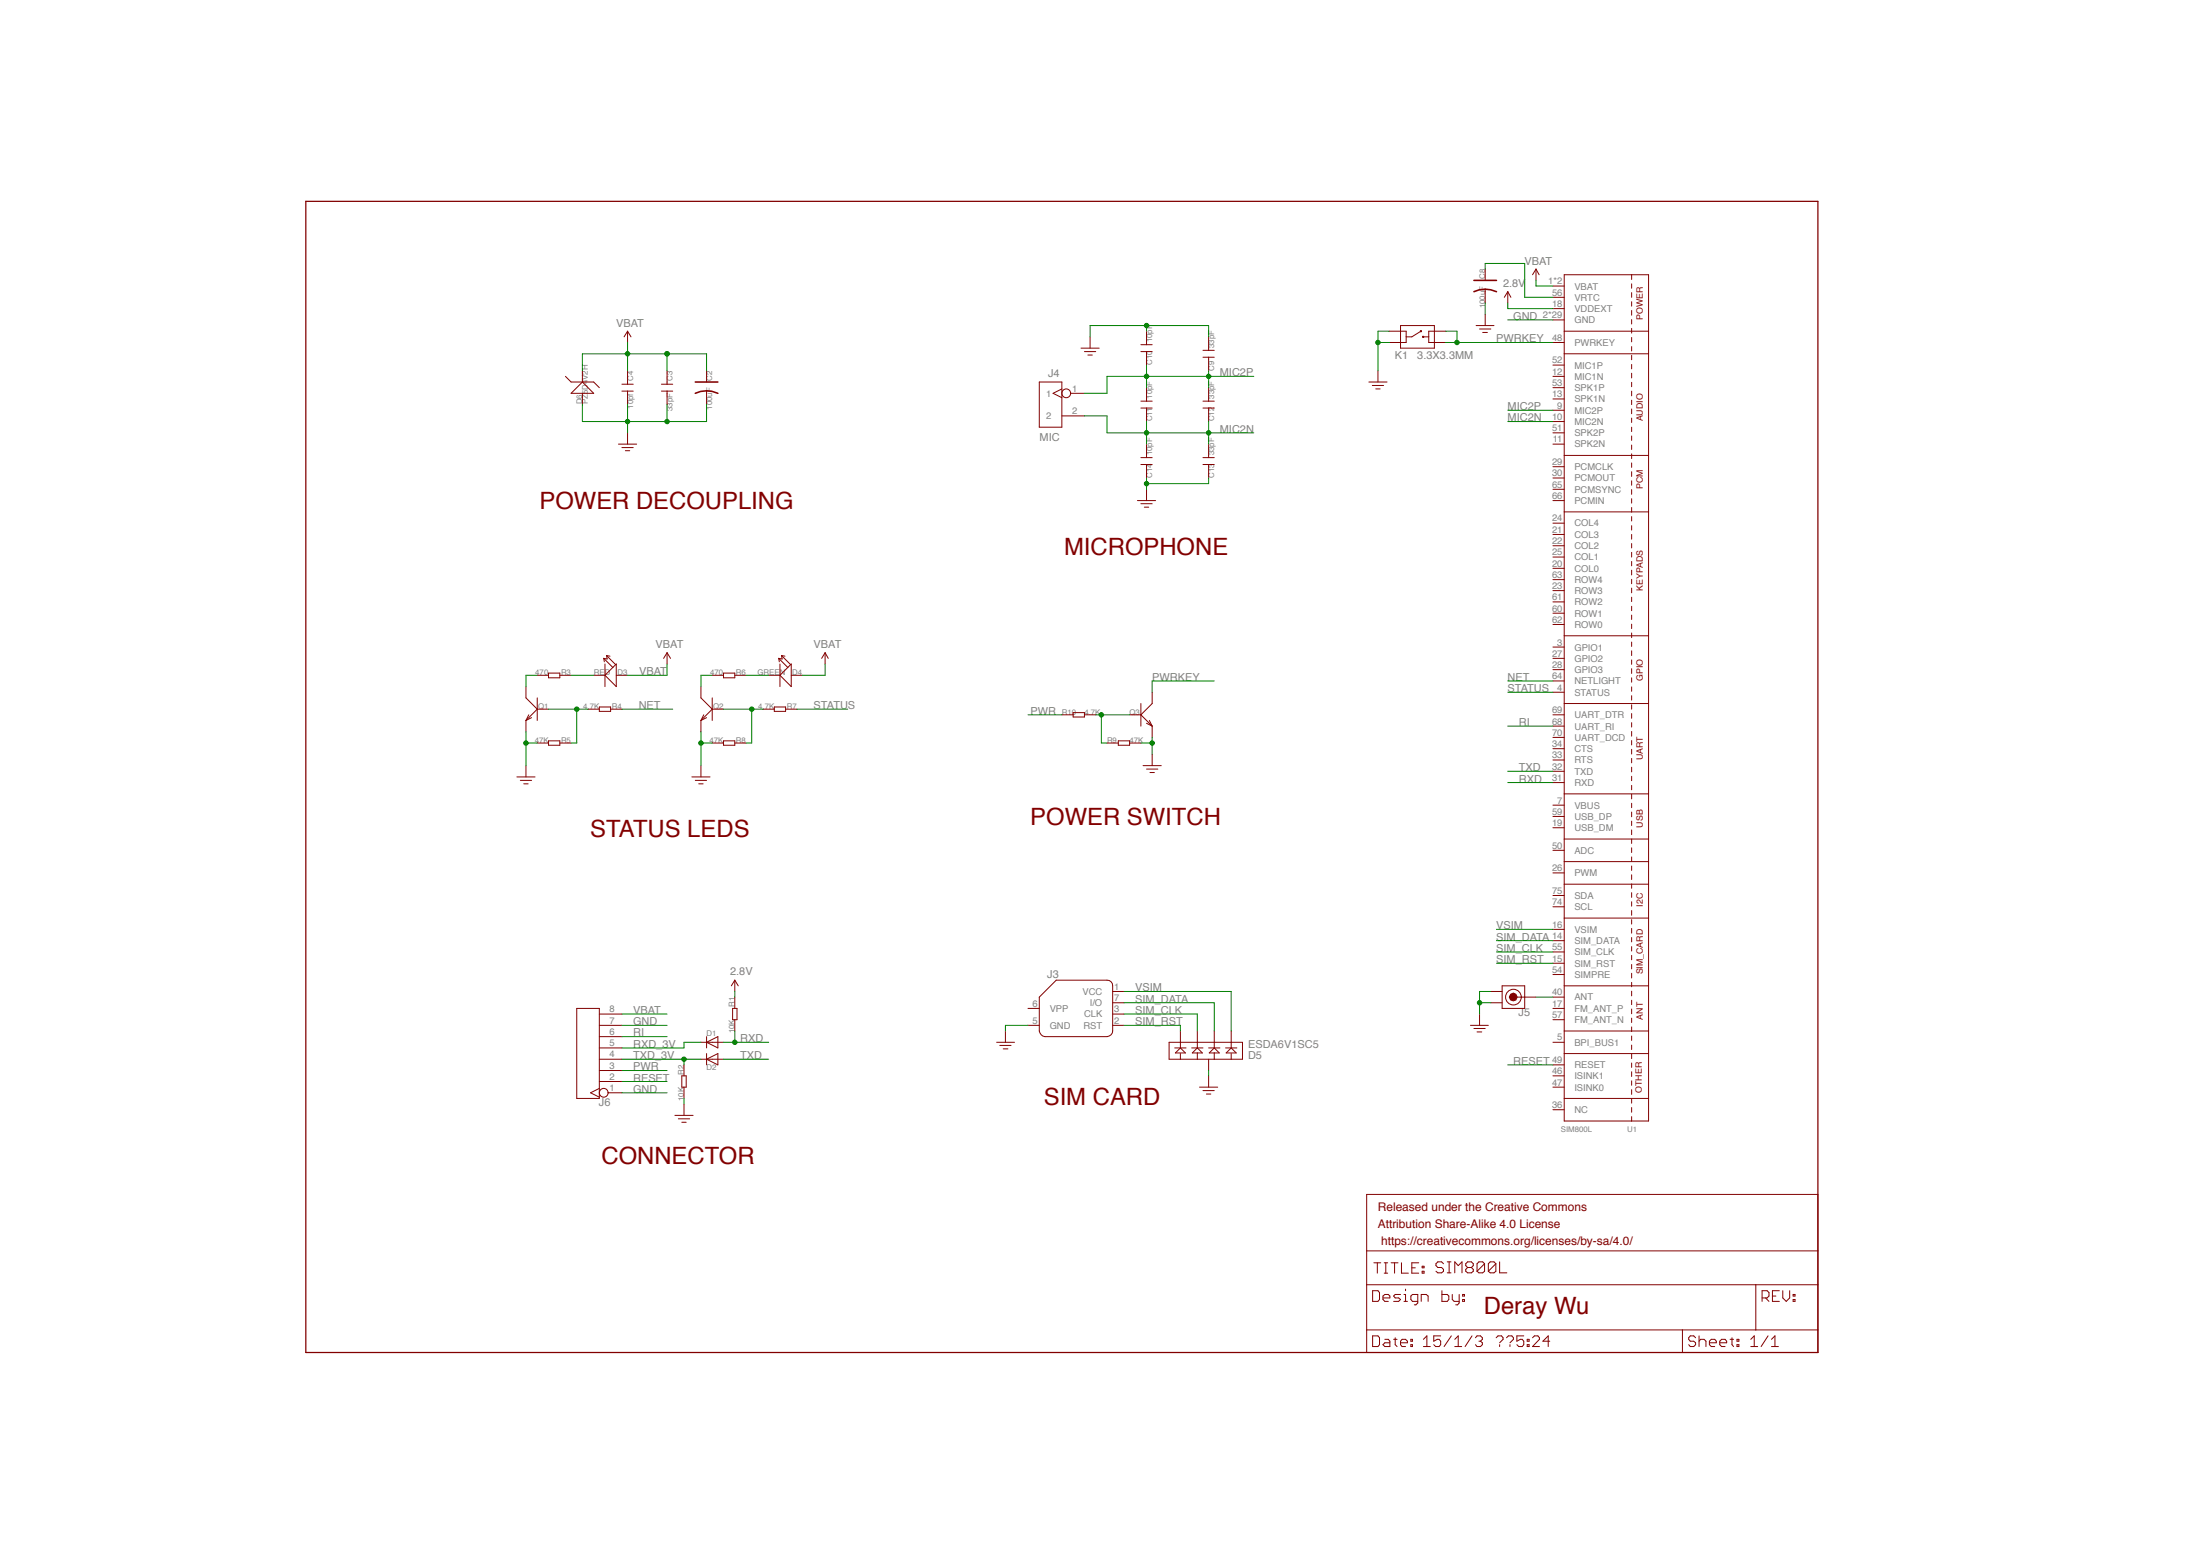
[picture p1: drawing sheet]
<svg xmlns="http://www.w3.org/2000/svg" width="297mm" height="210mm" viewBox="0 0 297 210" stroke-linecap="round" stroke-linejoin="round" font-family="sans-serif">
<path d="M41.3 27.2h204.1v155.3h-204.1z" fill="none" stroke="#820000" stroke-width=".17"/>
<g fill="none" stroke="#820000" stroke-width=".14">
<path d="M209.6 38.6h1.6M211.2 37.1h11.4v114.2h-11.4zM220.3 37.1v.6M220.3 38.3v.6M220.3 39.5v.6M84 51.9h1.5M84 52.8h1.5M84.7 50v1.9M84.7 52.8v1.8M89.3 51.9h1.5M89.3 52.8h1.5M90.1 50v1.9"/>
<path d="M90.1 52.8v1.8M95.4 50v1.6M95.4 52.7v1.9M187.5 46.2h1.6M187.5 44.7h1.6M189.1 43.9h4.5v3.1h-4.5zM191.8 44.7l-1.2 .8h-.8M192.1 45.5h.8M193.6 46.2h1.6M193.6 44.7h1.6M209.6 43.2h1.6M209.6 55.4h1.6"/>
<path d="M209.6 56.9h1.6M209.6 59.9h1.6M209.6 50.8h1.6M209.6 53.8h1.6M209.6 41.7h1.6M209.6 46.2h1.6M209.6 58.4h1.6M209.6 49.3h1.6M209.6 52.3h1.6M209.6 40.1h1.6M211.2 44.7h11.4M211.2 47.7h11.4"/>
<path d="M220.3 40.7v.6M220.3 41.9v.6M220.3 43.1v.6M220.3 44.3v.7M220.3 45.5v.6M220.3 46.8v.6M220.3 48v.6M220.3 49.2v.6M220.3 50.4v.6M220.3 51.6v.6M220.3 52.8v.6M220.3 54v.6"/>
<path d="M220.3 55.2v.6M220.3 56.4v.6M220.3 57.7v.5M220.3 58.8v.6M209.6 76.7h1.6M209.6 72.1h1.6M209.6 73.7h1.6M209.6 79.7h1.6M209.6 70.6h1.6M209.6 75.2h1.6M209.6 63h1.6M209.6 64.5h1.6"/>
<path d="M209.6 78.2h1.6M209.6 66h1.6M209.6 67.6h1.6M211.2 61.5h11.4M211.2 69.1h11.4M220.3 60.1v.6M220.3 61.3v.6M220.3 62.5v.6M220.3 63.7v.6M220.3 64.9v.6M220.3 66.1v.6M220.3 67.3v.6"/>
<path d="M220.3 68.5v.6M220.3 69.7v.6M220.3 70.9v.6M220.3 72.1v.7M220.3 73.4v.6M220.3 74.5v.7M220.3 75.8v.6M220.3 77v.6M220.3 78.2v.6M220.3 79.4v.6M71 92.7v1.5l1.5 1.5M71 97.2v1.6"/>
<path d="M71.4 96.5l-.4 .7M71.8 96.9l-.8 .3M72.5 91.1h1.6M72.5 95.7h1.6M72.5 94.2v3M72.5 95.7l-1.5 1.5M74.1 90.8h1.5v.7h-1.5zM74.1 100h1.5v.6h-1.5zM75.6 91.1h1.5M79.4 95.7h1.5M80.1 91.1h1.6M80.9 95.4h1.5v.6h-1.5z"/>
<path d="M81.5 88.9l1.2 1.2M81.5 88.9l.1 .4M81.7 91.1l1.5-1.5v3.1zM81.7 89.6v3.1M81.9 88.5l1.2 1.2M81.9 88.5l.4 .1M81.9 88.5l.1 .4h-.5M82.4 95.7h1.6M83.2 91.1h1.5M94.6 92.7v1.5l1.5 1.5M94.6 97.2v1.6M95 96.5l-.4 .7"/>
<path d="M95.4 96.9l-.8 .3M96.1 91.1h1.6M96.1 95.7h1.6M96.1 94.2v3M96.1 95.7l-1.5 1.5M97.7 90.8h1.5v.7h-1.5zM97.7 100h1.5v.6h-1.5zM99.2 91.1h1.5M103 95.7h1.5M103.8 91.1h1.5M104.5 95.4h1.6v.6h-1.6zM105.1 88.9l1.3 1.2"/>
<path d="M105.1 88.9l.1 .4M105.3 91.1l1.5-1.5v3.1zM105.3 89.6v3.1M105.5 88.5l1.2 1.2M105.5 88.5l.5 .1M105.5 88.5l.1 .4h-.5M106.1 95.7h1.5M106.8 91.1h1.5M209.6 87.3h1.6M209.6 93.4h1.6M209.6 88.9h1.6M209.6 90.4h1.6"/>
<path d="M209.6 82.8h1.6M209.6 81.2h1.6M209.6 84.3h1.6M209.6 91.9h1.6M209.6 98h1.6M209.6 96.5h1.6M209.6 99.5h1.6M211.2 85.8h11.4M211.2 95h11.4M220.3 80.6v.6M220.3 81.8v.6M220.3 83v.6"/>
<path d="M220.3 84.2v.6M220.3 85.4v.7M220.3 86.7v.5M220.3 87.8v.7M220.3 89.1v.6M220.3 90.3v.6M220.3 91.5v.6M220.3 92.7v.6M220.3 93.9v.6M220.3 95.1v.6M220.3 96.3v.6M220.3 97.5v.6"/>
<path d="M220.3 98.7v.7M220.3 99.9v.6M72.5 100.3h1.6M75.6 100.3h1.5M96.1 100.3h1.6M99.2 100.3h1.5M209.6 108.7h1.6M209.6 111.7h1.6M209.6 117.8h1.6M209.6 105.6h1.6M209.6 104.1h1.6M209.6 102.6h1.6"/>
<path d="M209.6 101h1.6M209.6 114.8h1.6M209.6 110.2h1.6M211.2 107.1h11.4M211.2 113.2h11.4M211.2 116.3h11.4M211.2 119.3h11.4M220.3 101.1v.7M220.3 102.4v.6M220.3 103.5v.7M220.3 104.8v.6M220.3 106v.6"/>
<path d="M220.3 107.2v.6M220.3 108.4v.6M220.3 109.6v.6M220.3 110.8v.6M220.3 112v.6M220.3 113.2v.6M220.3 114.4v.7M220.3 115.7v.5M220.3 116.9v.6M220.3 118.1v.6M220.3 119.3v.6M209.6 127h1.6"/>
<path d="M209.6 130h1.6M209.6 125.4h1.6M209.6 136.1h1.6M209.6 134.6h1.6M209.6 131.5h1.6M209.6 128.5h1.6M209.6 137.6h1.6M209.6 122.4h1.6M209.6 120.9h1.6M211.2 123.9h11.4M211.2 133.1h11.4M211.2 139.1h11.4"/>
<path d="M220.3 120.5v.6M220.3 121.7v.6M220.3 122.9v.6M220.3 124.1v.6M220.3 125.3v.6M220.3 126.5v.6M220.3 127.8v.6M220.3 128.9v.6M220.3 130.2v.6M220.3 131.4v.6M220.3 132.6v.6M220.3 133.8v.6"/>
<path d="M220.3 135v.6M220.3 136.2v.6M220.3 137.4v.6M220.3 138.6v.6M220.3 139.8v.6M209.6 140.7h1.6M209.6 149.8h1.6M209.6 145.2h1.6M209.6 146.7h1.6M209.6 143.7h1.6M211.2 142.2h11.4M211.2 148.2h11.4"/>
<path d="M220.3 141.1v.5M220.3 142.2v.7M220.3 143.5v.6M220.3 144.6v.7M220.3 145.9v.6M220.3 147.1v.6M220.3 148.3v.6M220.3 149.5v.6M220.3 150.7v.6"/>
</g>
<path d="M93.9 53.1a3.6 3.6 0 0 1 3 0M93.9 51.6h3" fill="none" stroke="#820000" stroke-width=".21"/>
<circle cx="191.8" cy="44.7" r=".08" fill="#820000"/>
<circle cx="191.8" cy="44.7" r=".08" fill="none" stroke="#820000" stroke-width=".14"/>
<circle cx="192.1" cy="45.5" r=".08" fill="#820000"/>
<g fill="none" stroke="#820000" stroke-width=".14">
<path d="M200.5 36.3v1.5M200.5 39v1.9M83.5 59.9h2.4M84.7 58.4v1.5M140.3 51.6h3.1v6.1h-3.1zM143.4 52.5l-1.2 .6 1.2 .6M143.4 56.1h3M144.5 53.1h1.9M145.9 47h2.5M146.4 47.5h1.5M146.9 47.9h.6M147.2 45.5v1.5"/>
<path d="M154 47.5h1.5M154 46.5h1.5M154 55.1h1.5M154 54.1h1.5M154.8 44.7v1.8M154.8 47.5v1.8M154.8 52.3v1.8M154.8 55.1v1.8M154.8 59.9v1.9M162.4 48.2h1.5M162.4 47.3h1.5M162.4 55.1h1.5"/>
<path d="M162.4 54.1h1.5M163.2 45.5v1.8M163.2 48.2v1.8M163.2 52.3v1.8M163.2 55.1v1.8M163.2 59.9v1.9M184.8 51.6h2.5M185.3 52h1.5M185.7 52.5h.6M186 50v1.6M189.1 44.7h.7v1.5h-.7M193.6 44.7h-.7v1.5h.7"/>
<path d="M199.3 43.9h2.4M199.7 44.4h1.6M200.2 44.9h.6M200.5 42.4v1.5M84 60.4h1.5M84.4 60.8h.6M153.6 67.6h2.4M154 62.7h1.5M154 61.8h1.5M154 68h1.5M154.5 68.4h.6M154.8 62.7v1.8"/>
<path d="M154.8 66v1.6M162.4 62.7h1.5M162.4 61.8h1.5M163.2 62.7v1.8M143.4 96.5h1.5M144.9 96.2h1.5v.6h-1.5zM146.4 96.5h1.5M151 100h1.5v.6h-1.5zM152.5 96.5h1.5M154 95v3M154 96.5l1.5 1.5M154.8 97.6l.7 .4"/>
<path d="M155.2 97.2l.3 .8M155.5 93.4v1.6l-1.5 1.5M155.5 98v1.5M69.8 104.9h2.4M70.2 105.3h1.6M70.7 105.8h.6M71 103.3v1.6M93.4 104.9h2.5M93.9 105.3h1.5M94.3 105.8h.6M94.6 103.3v1.6M149.4 100.3h1.6"/>
<path d="M152.5 100.3h1.5M154.3 103.3h2.5M154.8 103.8h1.5M155.2 104.3h.6M155.5 101.8v1.5M135.7 139.1v1.6M138.8 138.4h1.5M138.8 136.1h1.5M142.6 132.3h6.8a.73 .73 0 0 1 .8 .8v6a.8 .8 0 0 1-.8 .8h-8.3a.9 .9 0 0 1-.8-.8v-4.5zM150.2 133.8h1.5M150.2 138.4h1.5M150.2 136.9h1.5"/>
<path d="M150.2 135.3h1.5M159.4 139.1v2.3M161.6 139.1v2.3M163.9 139.1v2.3M166.2 139.1v2.3M198.5 138.4h2.4M199 138.8h1.5M199.4 139.3h.6M199.7 136.9v1.5M201.3 133.8h1.5M201.3 135.3h1.5M207.4 134.6h-1.6v-1.5h-3v3h3"/>
<path d="M134.5 140.7h2.5M135 141.1h1.5M135.4 141.6h.7M157.8 140.7h9.9v2.3h-9.9zM158.6 141.4h1.5M158.7 142.1l.7-.7 .6 .7zM159.4 142.2v.8M160.9 141.4h1.5M161 142.1l.6-.7 .7 .7zM161.6 142.1v.9M161.9 146.7h2.5M162.4 147.2h1.5"/>
<path d="M162.9 147.7h.6M163.2 143v1.5M163.2 145.2v1.5M163.2 141.4h1.5M163.2 142.1l.7-.7 .7 .7zM163.9 142.1v.9M165.4 141.4h1.6M165.5 142.1l.7-.7 .7 .7zM166.2 142.2v.8"/>
<circle cx="143.9" cy="53.1" r=".59"/>
<circle cx="192.1" cy="45.5" r=".08"/>
<circle cx="204.3" cy="134.6" r="1.06"/>
</g>
<path d="M199 39.4a3.6 3.6 0 0 1 3 0M199 37.8h3" fill="none" stroke="#820000" stroke-width=".21"/>
<circle cx="204.3" cy="134.5" r=".53" fill="#820000"/>
<g fill="none" stroke="#820000" stroke-width=".14">
<path d="M203.5 39.4l.5 .7M203.5 39.4l-.4 .7M203.5 39.4v1.5M207.4 36.3l.4 .8M207.4 36.3l-.5 .8M207.4 36.3v1.5M76.3 50.8l.8 .8h3l.8 .7M77.1 53.1l1.5-1.5 1.5 1.5zM78.6 50v1.6M78.6 53.1v1.5M84.7 44.7l.5 .8M84.7 44.7l-.4 .8"/>
<path d="M84.7 44.7v1.5M90.1 88.1l.4 .8M90.1 88.1l-.5 .8M90.1 88.1v1.5M111.4 88.1l.4 .8M111.4 88.1l-.5 .8M111.4 88.1v1.5M77.9 136.1h3v12.1h-3zM80.9 139.9h3.1M80.9 138.4h3.1M80.9 136.9h3.1M95.4 139.9v1.5"/>
<path d="M98.9 136.1h.6v1.5h-.6zM99.2 132.3l.5 .8M99.2 132.3l-.5 .8M99.2 132.3v1.5M99.2 134.6v1.5M99.2 137.6v1.5M204.3 134.6h1.5v1.5M80.9 146h3.1M80.9 144.5h3.1M80.9 143h3.1M80.9 141.4h3.1M80.9 146.9l-1.2 .6 1.2 .6"/>
<path d="M82.1 147.5h1.9M91.1 150.5h2.5M91.6 151h1.5M92 151.5h.6M92 145.2h.6v1.5h-.6zM92.3 143.7v1.5M92.3 146.7v1.5M92.3 149v1.5M94.6 143h3.1M94.6 140.7h3.1M95.4 140.7l1.5-.8v1.5zM95.4 142.2v1.5"/>
<path d="M95.4 143l1.5-.8v1.5zM184.5 161.2h60.9v21.3h-60.9zM184.5 173.4h60.9M184.5 179.5h60.9M184.5 168.8h60.9M185.3 174.2h.7l.2 .3v.9l-.2 .2h-.7zM185.5 170.4h.9M185.9 170.4v1.4M186.7 175.2h.9v-.3l-.2-.2h-.4l-.3 .2v.5l.3 .2h.4M186.9 170.4h.4M186.9 171.8h.4M187.1 170.4v1.4"/>
<path d="M187.8 170.4h.9M188.3 170.4v1.4M189.1 174.7h-.7l-.3 .2 .3 .3h.4l.3 .2-.3 .2h-.7M189.2 170.4v1.4h.9M189.5 175.6h.5M189.5 174.7h.2v.9M189.7 174v.2M190.6 171.1h.5M191.4 175.6h-.7l-.2-.2v-.5l.2-.2h.7v1.1l-.3 .3h-.2M191.5 170.4h-.9v1.4h.9M191.9 175.6v-.9h.6l.3 .2v.7M192 171.6h.2v.2h-.2z"/>
<path d="M192 170.9h.2v.2h-.2zM194.7 174.2v1.4h.7l.2-.2v-.5l-.2-.2h-.7M194.9 170.6l-.3-.3h-.5l-.2 .3v.2l.2 .3h.5l.3 .2v.3l-.3 .2h-.5l-.2-.2M195.4 170.3h.5M195.4 171.8h.5M195.6 170.3v1.5M196.1 174.7v.7l.2 .2h.7M196.4 171.8v-1.5l.5 .5 .5-.5v1.5M197 174.7v1.1l-.2 .3h-.3M197.5 175.4h.2v.2h-.2zM197.5 174.7h.2v.2h-.2zM198.1 171.1l-.2-.3v-.2l.2-.3h.5l.3 .3v.2l-.3 .3"/>
<path d="M198.1 171.1h.5M198.1 171.1l-.2 .2v.3l.2 .2h.5l.3-.2v-.3l-.3-.2M200.4 170.6l-.2-.3h-.5l-.3 .3v1M200.4 170.6v1l-.2 .2h-.5l-.3-.2M200.4 170.6l-1 1M201.9 170.6l-.2-.3h-.5l-.3 .3v1M201.9 170.6v1l-.2 .2h-.5l-.3-.2M201.9 170.6l-1 1M202.4 170.3v1.5h1M227.1 179.5v3M237 173.4v6.1M237.9 175.2h.7l.2-.3v-.4l-.2-.3h-.7v1.4"/>
<path d="M238.3 175.2l.5 .4M239.3 174.9h.4M240.2 174.2h-.9v1.4h.9M240.7 174.2v1l.4 .4 .5-.4v-1M242.1 175.4h.2v.2h-.2zM242.1 174.7h.2v.2h-.2zM185.3 180.3h.7l.2 .2v1l-.2 .2h-.7zM187 180.8h.4l.2 .2v.7h-.6l-.3-.2 .3-.3h.6M188.1 180.8h.5M188.4 180.5v1l.2 .2M189.1 181.2h.9v-.2l-.3-.2h-.4l-.2 .2v.5l.2 .2h.4M190.5 181.5h.2v.2h-.2z"/>
<path d="M190.5 180.8h.2v.2h-.2zM192.2 181.7h.9M192.2 180.8l.4-.5v1.4M194.5 180.3h-.9v.7l.4-.2h.3l.2 .2v.5l-.2 .2h-.5l-.2-.2M195.9 180.3l-.9 1.4M196.4 181.7h.9M196.4 180.8l.5-.5v1.4M198.7 180.3l-.9 1.4M199.2 180.5l.2-.2h.5l.2 .2v.3l-.2 .2M199.7 181h.2M199.9 181l.2 .2v.3l-.2 .2h-.5l-.2-.2M202 180.5l.2-.2h.5l.2 .2v.3l-.5 .4"/>
<path d="M202.4 181.5v.2M203.4 180.5l.2-.2h.5l.2 .2v.3l-.5 .4M203.8 181.5v.2M205.7 180.3h-.9v.7l.4-.2h.3l.2 .2v.5l-.2 .2h-.5l-.2-.2M206.2 181.5h.2v.2h-.2zM206.2 180.8h.2v.2h-.2zM206.9 180.5l.2-.2h.5l.2 .2v.3l-.9 .9h.9M209.2 181h-.9l.7-.7v1.4M228.9 180.5l-.2-.2h-.5l-.2 .2v.3l.2 .2h.5l.2 .2v.3l-.2 .2h-.5l-.2-.2M229.4 181l.2-.2h.4l.3 .2v.7M229.4 180.3v1.4M230.8 181.2h.9v-.2l-.2-.2h-.5l-.2 .2v.5l.2 .2h.5"/>
<path d="M232.2 181.2h.9v-.2l-.2-.2h-.5l-.2 .2v.5l.2 .2h.5M233.6 180.8h.4M233.8 180.5v1l.2 .2M234.5 181.5h.2v.2h-.2zM234.5 180.8h.2v.2h-.2zM236.4 181.7h.9M236.4 180.8l.4-.5v1.4M238.7 180.3l-.9 1.4M239.2 181.7h.9M239.2 180.8l.4-.5v1.4"/>
<circle cx="204.3" cy="134.6" r=".53"/>
<circle cx="81.5" cy="147.5" r=".59"/>
</g>
<path d="M71 98.8v4.5M71 100.3h1.5" fill="none" stroke="#008100" stroke-width=".14"/>
<circle cx="71" cy="100.3" r=".3" fill="#008100"/>
<g fill="none" stroke="#008100" stroke-width=".14">
<path d="M94.6 98.8v4.5M94.6 100.3h1.5"/>
<circle cx="71" cy="100.3" r=".3"/>
</g>
<circle cx="94.6" cy="100.3" r=".3" fill="#008100"/>
<g fill="none" stroke="#008100" stroke-width=".14">
<path d="M155.5 99.5v.8h-1.5M138.8 138.4h-3.1v.7M163.2 144.5v.7"/>
<circle cx="94.6" cy="100.3" r=".3"/>
</g>
<circle cx="155.5" cy="100.3" r=".3" fill="#008100"/>
<g fill="none" stroke="#008100" stroke-width=".14">
<path d="M200.5 40.9v1.5M154.8 64.5v1.5M163.2 64.5v.8h-8.4M155.5 100.3v1.5"/>
<circle cx="155.5" cy="100.3" r=".3"/>
</g>
<circle cx="154.8" cy="65.3" r=".3" fill="#008100"/>
<g fill="none" stroke="#008100" stroke-width=".14">
<path d="M147.2 45.5v-1.6h16v1.6M154.8 43.9v.8"/>
<circle cx="154.8" cy="65.3" r=".3"/>
</g>
<circle cx="154.8" cy="43.9" r=".3" fill="#008100"/>
<g fill="none" stroke="#008100" stroke-width=".14">
<path d="M199.7 135.3h1.6M201.3 133.8h-1.6v3.1"/>
<circle cx="154.8" cy="43.9" r=".3"/>
</g>
<circle cx="199.7" cy="135.3" r=".3" fill="#008100"/>
<g fill="none" stroke="#008100" stroke-width=".14">
<path d="M186 46.2h1.5M187.5 44.7h-1.5v5.3"/>
<circle cx="199.7" cy="135.3" r=".3"/>
</g>
<circle cx="186" cy="46.2" r=".3" fill="#008100"/>
<g fill="none" stroke="#008100" stroke-width=".14">
<path d="M84.7 54.6v2.3h10.7v-2.3M90.1 54.6v2.3"/>
<circle cx="186" cy="46.2" r=".3"/>
</g>
<circle cx="90" cy="56.9" r=".3" fill="#008100"/>
<circle cx="90.1" cy="56.9" r=".3" fill="none" stroke="#008100" stroke-width=".14"/>
<circle cx="84.7" cy="56.9" r=".3" fill="#008100"/>
<g fill="none" stroke="#008100" stroke-width=".14">
<path d="M78.6 54.6v2.3h6.1v1.5M203.5 43.2h6.1M72.5 91.1h-1.5v1.6M74.1 95.7h5.3M77.9 95.7v4.6h-.8M84 138.4h6.1M84 147.5h6.1M92.3 148.2v.8"/>
<circle cx="84.7" cy="56.9" r=".3"/>
</g>
<circle cx="77.9" cy="95.7" r=".3" fill="#008100"/>
<g fill="none" stroke="#008100" stroke-width=".14">
<path d="M96.1 91.1h-1.5v1.6M97.7 95.7h5.3M101.5 95.7v4.6h-.8"/>
<circle cx="77.9" cy="95.7" r=".3"/>
</g>
<circle cx="101.5" cy="95.7" r=".3" fill="#008100"/>
<g fill="none" stroke="#008100" stroke-width=".14">
<path d="M77.1 91.1h3M84 95.7h6.8M100.7 91.1h3.1M147.9 96.5h4.6M148.7 96.5v3.8h.7M203.5 91.9h6.1"/>
<circle cx="101.5" cy="95.7" r=".3"/>
</g>
<circle cx="148.7" cy="96.5" r=".3" fill="#008100"/>
<g fill="none" stroke="#008100" stroke-width=".14">
<path d="M84.7 50v-2.3h10.7v2.3M90.1 47.7v2.3M90.1 89.6v1.5h-5.4M111.4 89.6v1.5h-3.1M138.8 96.5h4.6M84 136.9h6.1M84 144.5h6.1"/>
<circle cx="148.7" cy="96.5" r=".3"/>
</g>
<circle cx="90" cy="47.7" r=".3" fill="#008100"/>
<g fill="none" stroke="#008100" stroke-width=".14">
<path d="M84.7 47.7h-6.1v2.3"/>
<circle cx="90.1" cy="47.7" r=".3"/>
</g>
<circle cx="84.7" cy="47.7" r=".3" fill="#008100"/>
<circle cx="84.7" cy="47.7" r=".3" fill="none" stroke="#008100" stroke-width=".14"/>
<circle cx="90" cy="47.7" r=".3" fill="#008100"/>
<g fill="none" stroke="#008100" stroke-width=".14">
<path d="M200.5 36.3v-.7h5.3v4.5h3.8M207.4 37.8v.8h2.2M84.7 46.2v1.5M149.4 50.8h13.8M154.8 49.3v3M163.2 50v2.3M203.5 55.4h6.1M107.6 95.7h6.8M203.5 98h6.1M203.5 93.4h6.1M84 139.9h6.1M151.7 133.8h14.5v5.3"/>
<path d="M151.7 135.3h12.2v3.8M151.7 136.9h9.9v2.2M151.7 138.4h7.7v.7M202 125.4h7.6M202 127h7.6M202 128.5h7.6M202 130h7.6M207.4 134.6h2.2M84 146h6.1M203.5 143.7h6.1"/>
<circle cx="90.1" cy="47.7" r=".3"/>
</g>
<circle cx="154.8" cy="50.8" r=".3" fill="#008100"/>
<circle cx="154.8" cy="50.8" r=".3" fill="none" stroke="#008100" stroke-width=".14"/>
<circle cx="163.2" cy="50.8" r=".3" fill="#008100"/>
<g fill="none" stroke="#008100" stroke-width=".14">
<path d="M149.4 50.8v2.3h-3M149.4 58.4h13.8M154.8 56.9v3M163.2 50.8h6.1M163.2 56.9v3M203.5 56.9h6.1"/>
<circle cx="163.2" cy="50.8" r=".3"/>
</g>
<circle cx="163.2" cy="58.4" r=".3" fill="#008100"/>
<circle cx="163.2" cy="58.4" r=".3" fill="none" stroke="#008100" stroke-width=".14"/>
<circle cx="154.8" cy="58.4" r=".3" fill="#008100"/>
<g fill="none" stroke="#008100" stroke-width=".14">
<path d="M146.4 56.1h3v2.3M163.2 58.4h6.1M195.2 44.7h1.5v1.5M195.2 46.2h14.4"/>
<circle cx="154.8" cy="58.4" r=".3"/>
</g>
<circle cx="196.7" cy="46.2" r=".3" fill="#008100"/>
<g fill="none" stroke="#008100" stroke-width=".14">
<path d="M163.9 91.9h-8.4v1.5M99.2 139.1v1.6M97.7 140.7h6.1"/>
<circle cx="196.7" cy="46.2" r=".3"/>
</g>
<circle cx="99.2" cy="140.7" r=".3" fill="#008100"/>
<g fill="none" stroke="#008100" stroke-width=".14">
<path d="M203.5 40.9v.8h6.1M203.5 105.6h6.1M203.5 104.1h6.1M99.2 133.8v.8M84 143h10.6M92.3 143v.7M94.6 140.7h-2.3v.7h-8.3M97.7 143h6.1"/>
<circle cx="99.2" cy="140.7" r=".3"/>
</g>
<circle cx="92.3" cy="142.9" r=".3" fill="#008100"/>
<circle cx="92.3" cy="143" r=".3" fill="none" stroke="#008100" stroke-width=".14"/>
<g font-size="3.2" fill="#820000">
<text x="72.8" y="68.8">POWER DECOUPLING</text>
<text x="143.7" y="74.8">MICROPHONE</text>
<text x="79.7" y="112.9">STATUS LEDS</text>
<text x="139.1" y="111.4">POWER SWITCH</text>
<text x="140.9" y="149.2">SIM CARD</text>
<text x="81.2" y="157.1">CONNECTOR</text>
<text x="200.3" y="177.3">Deray Wu</text>
</g>
<g font-size="1.6" fill="#820000">
<text x="186" y="163.5">Released under the Creative Commons</text>
<text x="186" y="165.8">Attribution Share-Alike 4.0 License</text>
<text x="186.5" y="168.1">https://creativecommons.org/licenses/by-sa/4.0/</text>
</g>
<g font-size="1.5" fill="#808080">
<text x="205.8" y="35.7">VBAT</text>
<text x="202.9" y="38.8">2.8V</text>
<text x="83.2" y="44.1">VBAT</text>
<text x="202" y="46.2">PWRKEY</text>
<text x="204.3" y="43.2">GND</text>
<text x="141.5" y="50.9">J4</text>
<text x="164.7" y="50.8">MIC2P</text>
<text x="188.3" y="48.5">K1</text>
<text x="191.3" y="48.5">3.3X3.3MM</text>
<text x="140.3" y="59.5">MIC</text>
<text x="164.7" y="58.4">MIC2N</text>
<text x="203.5" y="55.4">MIC2P</text>
<text x="203.5" y="56.9">MIC2N</text>
<text x="88.5" y="87.5">VBAT</text>
<text x="109.8" y="87.5">VBAT</text>
<text x="86.2" y="95.7">NET</text>
<text x="86.3" y="91.1">VBAT</text>
<text x="109.8" y="95.7">STATUS</text>
<text x="155.5" y="91.9">PWRKEY</text>
<text x="203.5" y="91.9">NET</text>
<text x="203.5" y="93.4">STATUS</text>
<text x="139.1" y="96.5">PWR</text>
<text x="205" y="98">RI</text>
<text x="205" y="105.6">RXD</text>
<text x="205" y="104.1">TXD</text>
<text x="202" y="125.4">VSIM</text>
<text x="98.6" y="131.7">2.8V</text>
<text x="141.4" y="132">J3</text>
<text x="202" y="126.9">SIM_DATA</text>
<text x="202" y="128.5">SIM_CLK</text>
<text x="202" y="130">SIM_RST</text>
<text x="85.5" y="136.8">VBAT</text>
<text x="153.3" y="133.8">VSIM</text>
<text x="153.3" y="135.3">SIM_DATA</text>
<text x="153.3" y="136.8">SIM_CLK</text>
<text x="205" y="137.1">J5</text>
<text x="85.5" y="138.4">GND</text>
<text x="85.5" y="139.9">RI</text>
<text x="85.5" y="141.4">RXD_3V</text>
<text x="85.5" y="142.9">TXD_3V</text>
<text x="99.9" y="140.6">RXD</text>
<text x="99.9" y="142.9">TXD</text>
<text x="153.3" y="138.4">SIM_RST</text>
<text x="168.5" y="141.4">ESDA6V1SC5</text>
<text x="168.5" y="142.9">D5</text>
<text x="204.3" y="143.7">RESET</text>
<text x="80.9" y="149.3">J6</text>
<text x="85.5" y="147.5">GND</text>
<text x="85.5" y="144.4">PWR</text>
<text x="85.5" y="146">RESET</text>
</g>
<g font-size="1.3" fill="#808080">
<text x="209" y="38.4">1*2</text>
<text x="209.5" y="41.4">18</text>
<text x="209.5" y="39.9">56</text>
<text x="212.5" y="39.1">VBAT</text>
<text x="212.5" y="40.6">VRTC</text>
<text x="208.3" y="43">2*29</text>
<text x="209.5" y="46">48</text>
<text x="212.5" y="43.6">GND</text>
<text x="212.5" y="42.1">VDDEXT</text>
<text x="212.5" y="46.7">PWRKEY</text>
<text x="141.2" y="53.5">1</text>
<text x="144.8" y="52.9">1</text>
<text x="209.5" y="50.6">12</text>
<text x="209.5" y="53.6">13</text>
<text x="209.5" y="49">52</text>
<text x="209.5" y="52.1">53</text>
<text x="212.5" y="51.3">MIC1N</text>
<text x="212.5" y="49.7">MIC1P</text>
<text x="212.5" y="52.8">SPK1P</text>
<text x="141.2" y="56.6">2</text>
<text x="144.8" y="55.9">2</text>
<text x="209.5" y="56.7">10</text>
<text x="209.5" y="58.2">51</text>
<text x="209.6" y="59.7">11</text>
<text x="210.2" y="55.1">9</text>
<text x="212.5" y="55.8">MIC2P</text>
<text x="212.5" y="57.3">MIC2N</text>
<text x="212.5" y="54.3">SPK1N</text>
<text x="212.5" y="58.9">SPK2P</text>
<text x="209.5" y="62.8">29</text>
<text x="209.5" y="64.3">30</text>
<text x="209.5" y="65.8">65</text>
<text x="212.5" y="60.4">SPK2N</text>
<text x="212.5" y="63.4">PCMCLK</text>
<text x="212.5" y="65">PCMOUT</text>
<text x="209.5" y="71.9">21</text>
<text x="209.5" y="70.4">24</text>
<text x="209.5" y="67.3">66</text>
<text x="212.5" y="71.1">COL4</text>
<text x="212.5" y="66.5">PCMSYNC</text>
<text x="212.5" y="68">PCMIN</text>
<text x="209.5" y="76.5">20</text>
<text x="209.5" y="73.4">22</text>
<text x="209.5" y="74.9">25</text>
<text x="209.5" y="78">63</text>
<text x="212.5" y="77.1">COL0</text>
<text x="212.5" y="72.6">COL3</text>
<text x="212.5" y="74.1">COL2</text>
<text x="212.5" y="75.6">COL1</text>
<text x="209.5" y="79.5">23</text>
<text x="209.5" y="82.6">60</text>
<text x="209.5" y="81">61</text>
<text x="212.5" y="80.2">ROW3</text>
<text x="212.5" y="83.2">ROW1</text>
<text x="212.5" y="81.7">ROW2</text>
<text x="212.5" y="78.7">ROW4</text>
<text x="209.5" y="88.6">27</text>
<text x="209.5" y="84.1">62</text>
<text x="210.2" y="87.1">3</text>
<text x="212.5" y="87.8">GPIO1</text>
<text x="212.5" y="89.3">GPIO2</text>
<text x="212.5" y="84.8">ROW0</text>
<text x="209.5" y="90.2">28</text>
<text x="209.5" y="91.7">64</text>
<text x="210.2" y="93.2">4</text>
<text x="212.5" y="93.9">STATUS</text>
<text x="212.5" y="90.9">GPIO3</text>
<text x="212.5" y="92.4">NETLIGHT</text>
<text x="209.5" y="100.8">34</text>
<text x="209.5" y="97.8">68</text>
<text x="209.5" y="96.3">69</text>
<text x="209.5" y="99.3">70</text>
<text x="212.5" y="101.5">CTS</text>
<text x="212.5" y="98.5">UART_RI</text>
<text x="212.5" y="96.9">UART_DTR</text>
<text x="212.5" y="100">UART_DCD</text>
<text x="209.5" y="105.4">31</text>
<text x="209.5" y="103.9">32</text>
<text x="209.5" y="102.4">33</text>
<text x="212.5" y="106.1">RXD</text>
<text x="212.5" y="104.6">TXD</text>
<text x="212.5" y="103">RTS</text>
<text x="209.5" y="111.5">19</text>
<text x="209.5" y="110">59</text>
<text x="210.2" y="108.4">7</text>
<text x="212.5" y="109.1">VBUS</text>
<text x="212.5" y="112.2">USB_DM</text>
<text x="212.5" y="110.7">USB_DP</text>
<text x="209.5" y="117.6">26</text>
<text x="209.5" y="114.5">50</text>
<text x="212.5" y="118.3">PWM</text>
<text x="212.5" y="115.2">ADC</text>
<text x="209.5" y="125.2">16</text>
<text x="209.5" y="122.2">74</text>
<text x="209.5" y="120.6">75</text>
<text x="212.5" y="125.9">VSIM</text>
<text x="212.5" y="122.8">SCL</text>
<text x="212.5" y="121.3">SDA</text>
<text x="209.5" y="126.7">14</text>
<text x="209.5" y="129.8">15</text>
<text x="209.5" y="131.3">54</text>
<text x="209.5" y="128.2">55</text>
<text x="212.5" y="127.4">SIM_DATA</text>
<text x="212.5" y="130.5">SIM_RST</text>
<text x="212.5" y="132">SIMPRE</text>
<text x="212.5" y="128.9">SIM_CLK</text>
<text x="82.3" y="136.6">8</text>
<text x="139.4" y="135.9">6</text>
<text x="141.7" y="136.5">VPP</text>
<text x="146.1" y="134.3">VCC</text>
<text x="146.4" y="137.3">CLK</text>
<text x="147.1" y="135.8">I/O</text>
<text x="150.4" y="133.6">1</text>
<text x="150.4" y="136.6">3</text>
<text x="150.4" y="135.1">7</text>
<text x="209.5" y="135.9">17</text>
<text x="209.5" y="134.3">40</text>
<text x="209.5" y="137.4">57</text>
<text x="212.5" y="136.5">FM_ANT_P</text>
<text x="212.5" y="135">ANT</text>
<text x="82.3" y="142.7">4</text>
<text x="82.3" y="141.2">5</text>
<text x="82.3" y="139.7">6</text>
<text x="82.3" y="138.1">7</text>
<text x="139.4" y="138.1">5</text>
<text x="141.7" y="138.8">GND</text>
<text x="146.3" y="138.8">RST</text>
<text x="150.4" y="138.1">2</text>
<text x="209.5" y="143.5">49</text>
<text x="210.2" y="140.4">5</text>
<text x="212.5" y="141.1">BPI_BUS1</text>
<text x="212.5" y="138.1">FM_ANT_N</text>
<text x="82.3" y="145.8">2</text>
<text x="82.3" y="144.2">3</text>
<text x="82.3" y="147.3">1</text>
<text x="209.5" y="149.6">36</text>
<text x="209.5" y="145">46</text>
<text x="209.5" y="146.5">47</text>
<text x="212.5" y="145.7">ISINK1</text>
<text x="212.5" y="147.2">ISINK0</text>
<text x="212.5" y="144.2">RESET</text>
<text x="212.5" y="150.3">NC</text>
</g>
<g font-size="1.2" fill="#820000">
<text x="221.8" y="43.2" transform="rotate(-90 221.8 43.2)">POWER</text>
<text x="221.8" y="56.9" transform="rotate(-90 221.8 56.9)">AUDIO</text>
<text x="221.8" y="66" transform="rotate(-90 221.8 66)">PCM</text>
<text x="221.8" y="79.7" transform="rotate(-90 221.8 79.7)">KEYPADS</text>
<text x="221.8" y="91.9" transform="rotate(-90 221.8 91.9)">GPIO</text>
<text x="221.8" y="102.6" transform="rotate(-90 221.8 102.6)">UART</text>
<text x="221.8" y="111.7" transform="rotate(-90 221.8 111.7)">USB</text>
<text x="221.8" y="122.4" transform="rotate(-90 221.8 122.4)">I2C</text>
<text x="221.8" y="131.5" transform="rotate(-90 221.8 131.5)">SIM_CARD</text>
<text x="221.8" y="137.6" transform="rotate(-90 221.8 137.6)">ANT</text>
<text x="221.6" y="147.5" transform="rotate(-90 221.6 147.5)">OTHER</text>
</g>
<g font-size="1.1" fill="#808080">
<text x="200.5" y="41.6" transform="rotate(-90 200.5 41.6)">100uF</text>
<text x="200.5" y="37.7" transform="rotate(-90 200.5 37.7)">C8</text>
<text x="155.5" y="46.2" transform="rotate(-90 155.5 46.2)">10pF</text>
<text x="163.9" y="47" transform="rotate(-90 163.9 47)">33pF</text>
<text x="85.5" y="51.4" transform="rotate(-90 85.5 51.4)">C4</text>
<text x="90.8" y="51.4" transform="rotate(-90 90.8 51.4)">C3</text>
<text x="96.1" y="51.4" transform="rotate(-90 96.1 51.4)">C2</text>
<text x="155.5" y="53.8" transform="rotate(-90 155.5 53.8)">10pF</text>
<text x="155.5" y="49.3" transform="rotate(-90 155.5 49.3)">C10</text>
<text x="163.9" y="53.8" transform="rotate(-90 163.9 53.8)">33pF</text>
<text x="163.9" y="50" transform="rotate(-90 163.9 50)">C9</text>
<text x="78.6" y="54.6" transform="rotate(-90 78.6 54.6)">D6</text>
<text x="79.4" y="54.6" transform="rotate(-90 79.4 54.6)">PZ5D4V2H</text>
<text x="85.5" y="55.1" transform="rotate(-90 85.5 55.1)">10pf</text>
<text x="90.8" y="55.5" transform="rotate(-90 90.8 55.5)">33pF</text>
<text x="96.1" y="55.3" transform="rotate(-90 96.1 55.3)">100uF</text>
<text x="155.5" y="56.9" transform="rotate(-90 155.5 56.9)">C11</text>
<text x="163.9" y="56.9" transform="rotate(-90 163.9 56.9)">C12</text>
<text x="155.5" y="64.5" transform="rotate(-90 155.5 64.5)">C14</text>
<text x="155.5" y="61.4" transform="rotate(-90 155.5 61.4)">10pF</text>
<text x="163.9" y="64.5" transform="rotate(-90 163.9 64.5)">C13</text>
<text x="163.9" y="61.4" transform="rotate(-90 163.9 61.4)">33pF</text>
<text x="72.3" y="91.1">470</text>
<text x="72.6" y="95.7">Q1</text>
<text x="75.7" y="91.1">R3</text>
<text x="78.7" y="95.7">4.7K</text>
<text x="80.2" y="91.1">RED</text>
<text x="82.6" y="95.7">R4</text>
<text x="83.4" y="91.1">D3</text>
<text x="95.9" y="91.1">470</text>
<text x="96.3" y="95.7">Q2</text>
<text x="99.3" y="91.1">R6</text>
<text x="102.3" y="91.1">GREEN</text>
<text x="102.4" y="95.7">4.7K</text>
<text x="106.2" y="95.7">R7</text>
<text x="107" y="91.1">D4</text>
<text x="72.2" y="100.3">47K</text>
<text x="75.7" y="100.3">R5</text>
<text x="95.8" y="100.3">47K</text>
<text x="99.3" y="100.3">R8</text>
<text x="143.4" y="96.5">R10</text>
<text x="146.4" y="96.5">4.7K</text>
<text x="149.4" y="100.3">R9</text>
<text x="152.5" y="100.3">47K</text>
<text x="152.5" y="96.5">Q3</text>
<text x="99.2" y="135.9" transform="rotate(-90 99.2 135.9)">R1</text>
<text x="95.4" y="139.9">D1</text>
<text x="99.2" y="139.5" transform="rotate(-90 99.2 139.5)">10K</text>
<text x="92.3" y="148.6" transform="rotate(-90 92.3 148.6)">10K</text>
<text x="92.3" y="145" transform="rotate(-90 92.3 145)">R2</text>
<text x="95.4" y="144.4">D2</text>
<text x="210.7" y="152.8">SIM800L</text>
<text x="219.7" y="152.8">U1</text>
</g>
</svg>
